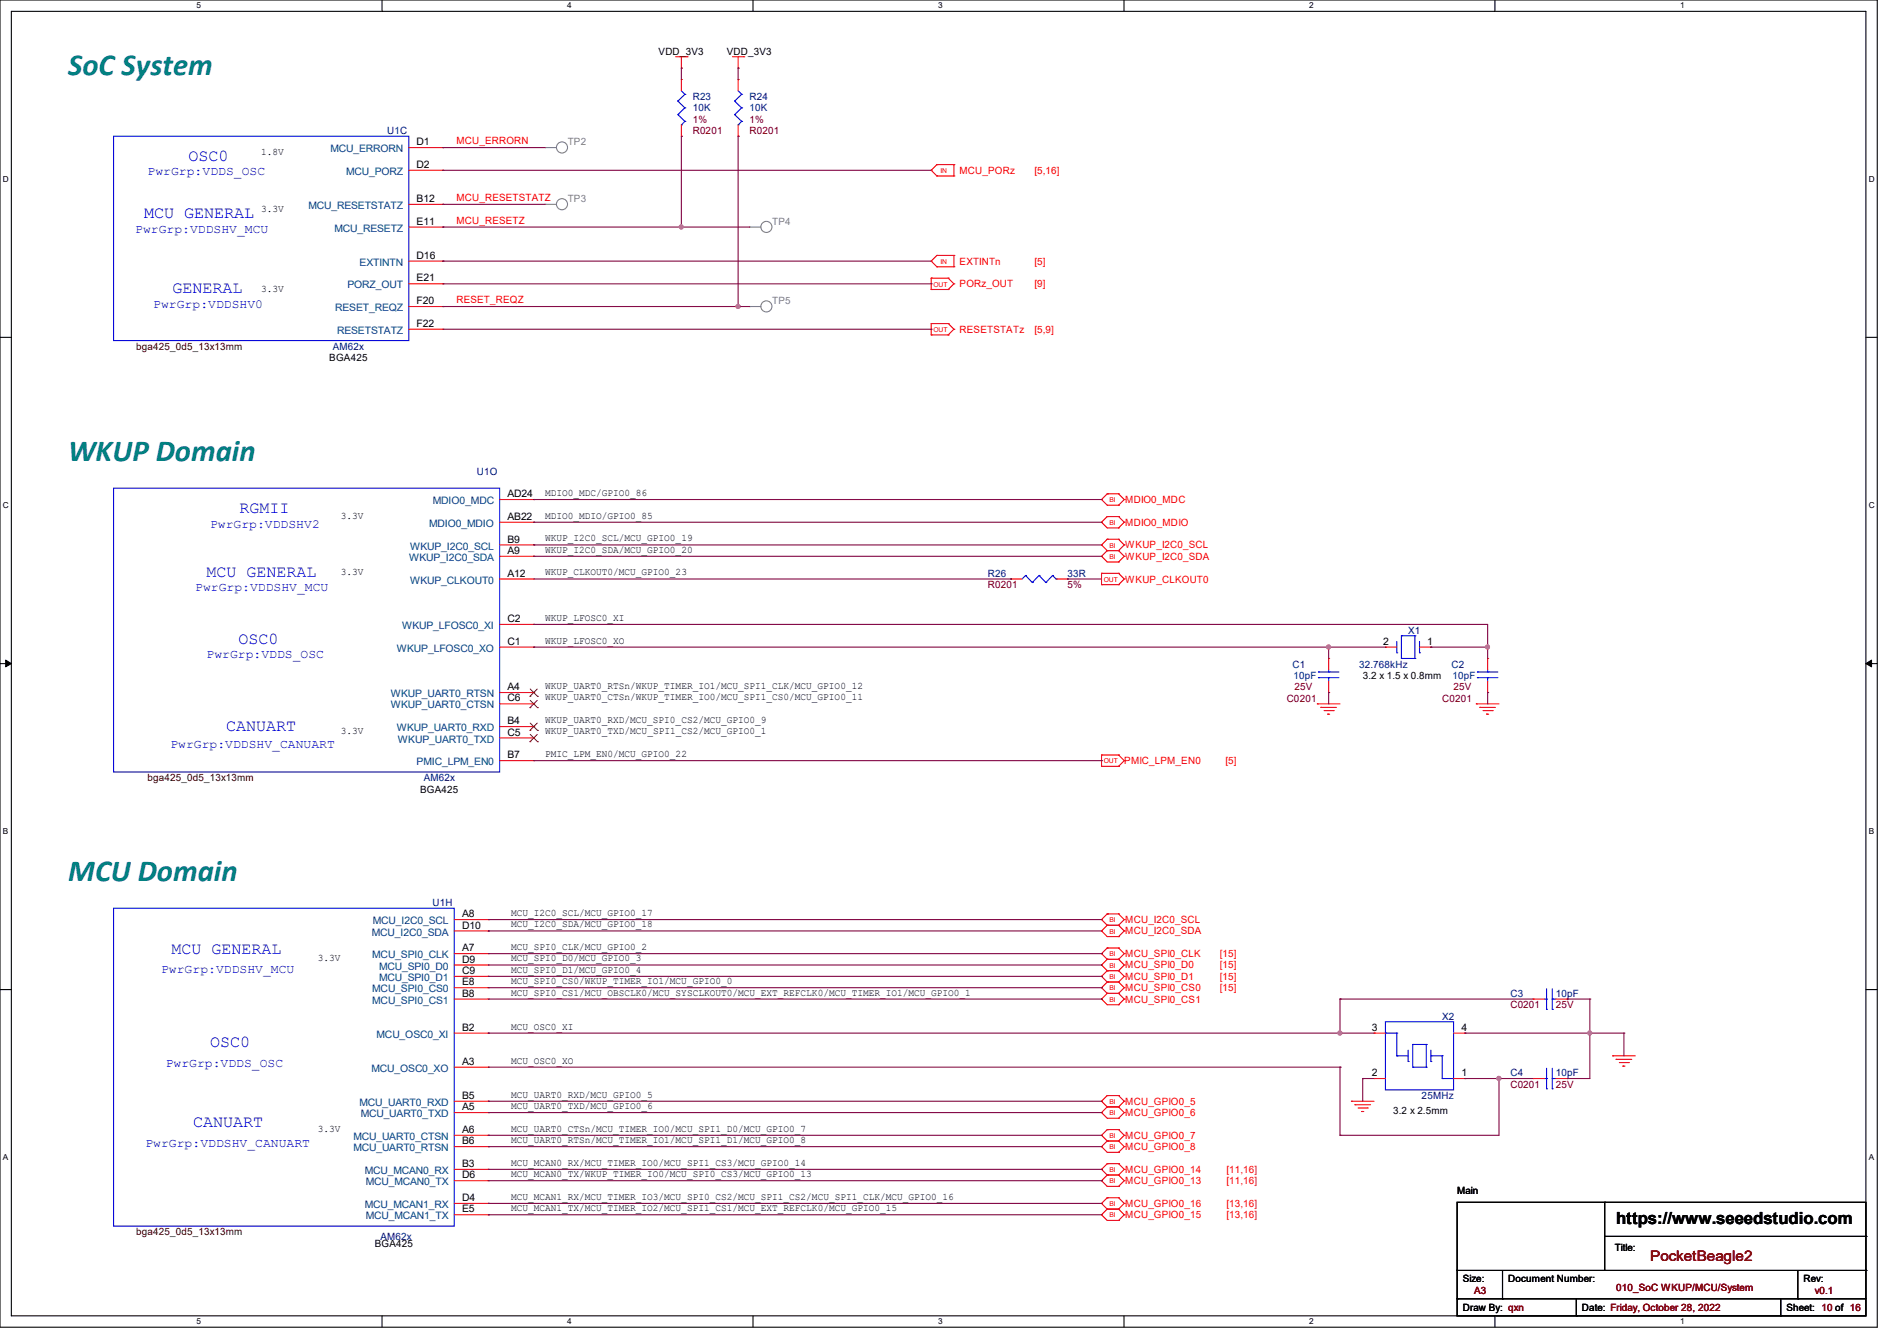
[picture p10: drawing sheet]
<svg xmlns="http://www.w3.org/2000/svg" width="297mm" height="210mm" viewBox="0 0 297 210" stroke-linecap="round" stroke-linejoin="round" font-family="sans-serif">
<path d="M0 0h293.9v207.9h-293.9zM1.8 1.8h290.3v204.3h-290.3z" fill="none" stroke="#000" stroke-width=".17"/>
<g fill="#fff">
<path d="M30.8 .2h.7v1.4h-.7z"/>
<path d="M30.8 206.2h.7v1.4h-.7z"/>
</g>
<path d="M59.8 0v1.8M59.8 206.1v1.8" fill="none" stroke="#000" stroke-width=".17"/>
<g fill="#fff">
<path d="M88.8 .2h.7v1.4h-.7z"/>
<path d="M88.8 206.2h.7v1.4h-.7z"/>
</g>
<path d="M117.9 0v1.8M117.9 206.1v1.8" fill="none" stroke="#000" stroke-width=".17"/>
<g fill="#fff">
<path d="M146.9 .2h.7v1.4h-.7z"/>
<path d="M146.9 206.2h.7v1.4h-.7z"/>
</g>
<path d="M176 0v1.8M176 206.1v1.8" fill="none" stroke="#000" stroke-width=".17"/>
<g fill="#fff">
<path d="M205 .2h.7v1.4h-.7z"/>
<path d="M205 206.2h.7v1.4h-.7z"/>
</g>
<path d="M234.1 0v1.8M234.1 206.1v1.8" fill="none" stroke="#000" stroke-width=".17"/>
<g fill="#fff">
<path d="M263.1 .2h.6v1.4h-.6z"/>
<path d="M263.1 206.2h.6v1.4h-.6z"/>
<path d="M.5 27.3h.9v1.4h-.9z"/>
<path d="M292.6 27.3h.9v1.4h-.9z"/>
<path d="M.5 78.4h.9v1.4h-.9z"/>
<path d="M292.6 78.4h.9v1.4h-.9z"/>
</g>
<path d="M0 52.8h1.8M292.1 52.8h1.8" fill="none" stroke="#000" stroke-width=".17"/>
<g fill="#fff">
<path d="M.5 129.5h.8v1.4h-.8z"/>
<path d="M292.6 129.5h.8v1.4h-.8z"/>
</g>
<path d="M0 103.9h1.8M292.1 103.9h1.8" fill="none" stroke="#000" stroke-width=".17"/>
<path d="M.9 103.4l.9 .5-.9 .5zM292.1 103.9l.9-.5v1z" fill="#000" stroke="#000" stroke-width=".16"/>
<g fill="#fff">
<path d="M.5 180.5h.8v1.4h-.8z"/>
<path d="M292.6 180.5h.8v1.4h-.8z"/>
</g>
<g fill="none" stroke="#000" stroke-width=".17">
<path d="M0 155h1.8M292.1 155h1.8M228.1 188.3h64v17.8h-64zM228.1 199h64M235.2 199v4.4M251.2 188.3h.1M251.2 188.3v10.7M251.2 193.6h40.9M281.5 199v4.4M292.1 199h.1M292.1 193.6h.1M228.1 203.4h.1"/>
<path d="M228.1 203.4h64M235.2 203.4h.1M246.8 206.1h.1M246.8 203.4v2.7M278.8 206.1h.1M278.8 203.4v2.7M281.5 203.4h.1"/>
</g>
<g fill="none" stroke="#f00" stroke-width=".17">
<path d="M105.8 8.9h1.8M106.7 10.7h.1M106.7 12.4h.1M106.7 8.9v1.8M106.7 12.4v1.8M106.7 19.6v1.7M107.6 8.9h.1M114.7 8.9h1.8M115.6 10.7h.1M115.6 12.4h.1M115.6 8.9v1.8M115.6 12.4v1.8"/>
<path d="M115.6 19.6v1.7M116.5 8.9h.1M64 32h5.3M64 26.7h5.3M64 23.1h5.3M64 35.6h5.3M69.3 32h.1M69.3 26.7h.1M69.3 23.1h.1M69.3 35.6h.1M106.7 21.3h.1M115.6 21.3h.1"/>
<path d="M145.8 26.7h.1M145.8 26.7l.9 .9M146.7 25.8h.1M146.7 27.6h.1M146.7 25.8l-.9 .9M146.7 27.6h2.7M146.7 25.8h2.7M149.4 25.8h.1M149.4 27.6h.1M149.4 25.8v1.8M64 44.4h5.3M64 40.9h5.3"/>
<path d="M64 48h5.3M64 51.6h5.3M69.3 44.4h.1M69.3 40.9h.1M69.3 48h.1M69.3 51.6h.1M145.8 40.9h.1M145.8 43.6h.1M145.8 45.3h.1M145.8 50.7h.1M145.8 52.5h.1M145.8 40.9l.9 .9"/>
<path d="M145.8 45.3h2.7M145.8 43.6h2.7M145.8 43.6v1.7M145.8 50.7v1.8M145.8 52.5h2.7M145.8 50.7h2.7M146.7 40h.1M146.7 41.8h.1M146.7 40l-.9 .9M146.7 41.8h2.7M146.7 40h2.7M148.5 43.6h.1"/>
<path d="M148.5 45.3h.1M148.5 50.7h.1M148.5 52.5h.1M148.5 43.6l.9 .8M148.5 50.7l.9 .9M149.4 40h.1M149.4 41.8h.1M149.4 44.4h.1M149.4 51.6h.1M149.4 40v1.8M149.4 44.4l-.9 .9M149.4 51.6l-.9 .9"/>
<path d="M78.2 78.2h5.4M83.6 78.2h.1M172.5 78.2h.1M172.5 78.2l.9 .9h1.7M173.4 77.3h.1M173.4 77.3h1.7M173.4 77.3l-.9 .9M175.1 77.3h.1M175.1 79.1h.1M175.1 77.3l.9 .9M176 78.2h.1M176 78.2l-.9 .9"/>
<path d="M78.2 87.1h5.4M78.2 90.7h5.4M78.2 85.3h5.4M78.2 97.8h5.4M78.2 81.8h5.4M83.6 87.1h.1M83.6 90.7h.1M83.6 85.3h.1M83.6 97.8h.1M83.6 81.8h.1M158.2 90.7h.1M158.2 90.7h1.8"/>
<path d="M165.4 90.7h1.7M167.1 90.7h.1M172.5 81.8h.1M172.5 85.3h.1M172.5 87.1h.1M172.5 89.8h.1M172.5 91.6h.1M172.5 81.8l.9 .9h1.7M172.5 85.3l.9 .9M172.5 87.1l.9 .9h1.7M172.5 91.6h2.6M172.5 89.8h2.6"/>
<path d="M172.5 89.8v1.8M173.4 80.9h.1M173.4 84.5h.1M173.4 86.2h.1M173.4 80.9l-.9 .9M173.4 80.9h1.7M173.4 84.5l-.9 .8M173.4 84.5h1.7M173.4 86.2h1.7M173.4 86.2l-.9 .9M175.1 80.9h.1M175.1 82.7h.1"/>
<path d="M175.1 84.5h.1M175.1 86.2h.1M175.1 88h.1M175.1 89.8h.1M175.1 91.6h.1M175.1 80.9l.9 .9M175.1 84.5l.9 .8M175.1 86.2l.9 .9M175.1 89.8l.9 .9M176 81.8h.1M176 85.3h.1M176 87.1h.1"/>
<path d="M176 90.7h.1M176 81.8l-.9 .9M176 85.3l-.9 .9M176 87.1l-.9 .9M176 90.7l-.9 .9M78.2 110.2h5.4M78.2 101.3h5.4M78.2 108.5h5.4M78.2 113.8h5.4M78.2 115.6h5.4M78.2 119.1h5.4M83.6 108.5h.1"/>
<path d="M83.6 113.8h.1M83.6 101.3h.1M83.6 115.6h.1M83.6 110.2h.1M83.6 119.1h.1M172.5 118.2h.1M172.5 118.2v1.8M172.5 118.2h2.6M175.1 118.2h.1M175.1 118.2l.9 .9M176 119.1h.1M176 119.1l-.9 .9"/>
<path d="M206.2 110.2h.1M206.2 110.2h3.6M206.8 110.8h.1M206.8 110.8h2.5M207.3 111.3h1.4M207.9 111.8h.1M207.9 111.8h.3M208 103.1h.1M208 108.5h.1M208 103.1v1.8M208 106.7v1.8M208.7 111.3h.1"/>
<path d="M216.9 101.3h.1M216.9 101.3h1.8M222.2 101.3h1.8M224 101.3h.1M231.1 110.2h.1M231.1 110.2h3.6M231.7 110.8h.1M231.7 110.8h2.4M232.2 111.3h1.4M232.7 111.8h.1M232.7 111.8h.4M232.9 103.1h.1"/>
<path d="M232.9 108.5h.1M232.9 103.1v1.8M232.9 106.7v1.8M233.6 111.3h.1M172.5 120h.1M172.5 120h2.6M175.1 120h.1M71.1 156.5h5.4M71.1 149.4h5.4M71.1 144h5.4M71.1 152.9h5.4M71.1 151.1h5.4"/>
<path d="M71.1 145.8h5.4M71.1 154.7h5.4M76.5 149.4h.1M76.5 144h.1M76.5 156.5h.1M76.5 152.9h.1M76.5 151.1h.1M76.5 145.8h.1M76.5 154.7h.1M172.5 144h.1M172.5 145.8h.1M172.5 149.4h.1"/>
<path d="M172.5 151.1h.1M172.5 152.9h.1M172.5 154.7h.1M172.5 156.5h.1M172.5 144l.9 .9M172.5 145.8l.9 .9h1.7M172.5 149.4l.9 .8M172.5 151.1l.9 .9M172.5 152.9l.9 .9M172.5 154.7l.9 .9M172.5 156.5l.9 .9h1.7M173.4 143.1h.1"/>
<path d="M173.4 144.9h.1M173.4 148.5h.1M173.4 150.2h.1M173.4 152h.1M173.4 153.8h.1M173.4 155.6h.1M173.4 143.1h1.7M173.4 143.1l-.9 .9M173.4 144.9h1.7M173.4 144.9l-.9 .9M173.4 148.5l-.9 .9M173.4 148.5h1.7"/>
<path d="M173.4 152l-.9 .9M173.4 150.2h1.7M173.4 150.2l-.9 .9M173.4 153.8l-.9 .9M173.4 152h1.7M173.4 155.6l-.9 .9M173.4 153.8h1.7M173.4 155.6h1.7M175.1 143.1h.1M175.1 144.9h.1M175.1 146.7h.1M175.1 148.5h.1"/>
<path d="M175.1 150.2h.1M175.1 152h.1M175.1 153.8h.1M175.1 155.6h.1M175.1 157.4h.1M175.1 143.1l.9 .9M175.1 144.9l.9 .9M175.1 148.5l.9 .9M175.1 152l.9 .9M175.1 150.2l.9 .9M175.1 153.8l.9 .9M175.1 155.6l.9 .9"/>
<path d="M176 144h.1M176 145.8h.1M176 149.4h.1M176 151.1h.1M176 152.9h.1M176 154.7h.1M176 156.5h.1M176 144l-.9 .9M176 145.8l-.9 .9M176 149.4l-.9 .8M176 151.1l-.9 .9M176 152.9l-.9 .9"/>
<path d="M176 154.7l-.9 .9M176 156.5l-.9 .9M240 156.5h.1M240 156.5h1.8M243.6 156.5h1.8M245.4 156.5h.1M71.1 172.5h5.4M71.1 167.1h5.4M71.1 174.2h5.4M71.1 177.8h5.4M71.1 161.8h5.4M71.1 179.6h5.4"/>
<path d="M76.5 167.1h.1M76.5 174.2h.1M76.5 177.8h.1M76.5 161.8h.1M76.5 172.5h.1M76.5 179.6h.1M172.5 172.5h.1M172.5 174.2h.1M172.5 177.8h.1M172.5 179.6h.1M172.5 172.5l.9 .9M172.5 174.2l.9 .9h1.7"/>
<path d="M172.5 177.8l.9 .9M172.5 179.6l.9 .9h1.7M173.4 171.6h.1M173.4 173.4h.1M173.4 176.9h.1M173.4 178.7h.1M173.4 171.6h1.7M173.4 171.6l-.9 .9M173.4 173.4h1.7M173.4 173.4l-.9 .8M173.4 176.9l-.9 .9M173.4 176.9h1.7"/>
<path d="M173.4 178.7h1.7M173.4 178.7l-.9 .9M175.1 171.6h.1M175.1 173.4h.1M175.1 175.1h.1M175.1 176.9h.1M175.1 178.7h.1M175.1 171.6l.9 .9M175.1 173.4l.9 .8M175.1 176.9l.9 .9M175.1 178.7l.9 .9M176 172.5h.1"/>
<path d="M176 174.2h.1M176 177.8h.1M176 179.6h.1M176 179.6l-.9 .9M176 172.5l-.9 .9M176 174.2l-.9 .9M176 177.8l-.9 .9M211.6 172.5h.1M211.6 172.5h3.5M212.1 173h.1M212.1 173h2.5M212.6 173.5h1.5"/>
<path d="M213.2 174.1h.1M213.2 174.1h.3M214.1 173.5h.1M215.1 161.8h.1M215.1 168.9h.1M215.1 168.9h1.8M215.1 161.8h1.8M227.6 168.9h1.8M227.6 161.8h1.8M229.4 168.9h.1M229.4 161.8h.1M240 168.9h.1"/>
<path d="M240 168.9h1.8M243.6 168.9h1.8M245.4 168.9h.1M252.5 165.4h.1M252.5 165.4h3.5M253 165.9h.1M253 165.9h2.5M253.5 166.4h1.5M254.1 167h.1M254.1 167h.3M255 166.4h.1M71.1 183.1h5.4"/>
<path d="M71.1 188.5h5.4M71.1 184.9h5.4M71.1 190.2h5.4M76.5 183.1h.1M76.5 188.5h.1M76.5 184.9h.1M76.5 190.2h.1M172.5 184.9h.1M172.5 183.1h.1M172.5 190.2h.1M172.5 188.5h.1M172.5 184.9l.9 .9h1.7"/>
<path d="M172.5 183.1l.9 .9M172.5 190.2l.9 .9h1.7M172.5 188.5l.9 .9M173.4 184h.1M173.4 182.2h.1M173.4 189.4h.1M173.4 187.6h.1M173.4 184h1.7M173.4 184l-.9 .9M173.4 187.6l-.9 .9M173.4 182.2h1.7M173.4 182.2l-.9 .9"/>
<path d="M173.4 189.4h1.7M173.4 189.4l-.9 .8M173.4 187.6h1.7M175.1 184h.1M175.1 185.8h.1M175.1 182.2h.1M175.1 180.5h.1M175.1 189.4h.1M175.1 191.1h.1M175.1 187.6h.1M175.1 184l.9 .9M175.1 187.6l.9 .9"/>
<path d="M175.1 182.2l.9 .9M175.1 189.4l.9 .8M176 184.9h.1M176 183.1h.1M176 190.2h.1M176 188.5h.1M176 184.9l-.9 .9M176 183.1l-.9 .9M176 190.2l-.9 .9M176 188.5l-.9 .9"/>
</g>
<g fill="none" stroke="#00f" stroke-width=".17">
<path d="M106.1 15.8h.1M106.1 17.9h.1M106.1 15.8l1.1 1.1M106.1 17.9l1.1 1.1M106.7 19.6h.1M106.7 14.2l.5 .6M107.2 14.8h.1M107.2 16.9h.1M107.2 19h.1M107.2 14.8l-1.1 1M107.2 16.9l-1.1 1M107.2 19l-.5 .6"/>
<path d="M115 15.8h.1M115 17.9h.1M115 15.8l1.1 1.1M115 17.9l1.1 1.1M115.6 19.6h.1M115.6 14.2l.5 .6M116.1 14.8h.1M116.1 16.9h.1M116.1 19h.1M116.1 14.8l-1.1 1M116.1 16.9l-1.1 1M116.1 19l-.5 .6"/>
<path d="M17.8 21.3h46.2v32h-46.2zM17.8 76.5h60.4v44.4h-60.4zM160.6 90.1h.1M160.6 90.1l-.6 .6M160.6 90.1l1 1.1M161.6 91.2h.1M162.7 90.1h.1M162.7 90.1l-1.1 1.1M162.7 90.1l1 1.1M163.7 91.2h.1M164.8 90.1h.1M164.8 90.1l-1.1 1.1"/>
<path d="M164.8 90.1l.6 .6M165.4 90.7h.1M219.4 99.6h.1M219.4 99.6v3.5M219.4 99.6h2.1M221.5 99.6h.1M221.5 99.6v3.5M206.4 105.2h.1M206.4 106.1h.1M206.4 105.2h3.2M206.4 106.1h3.2M208 106.1h.1"/>
<path d="M208 105.2h.1M208 104.9v.3M208 106.1v.6M218.7 102.2h.1M218.7 100.5v1.7M219.4 103.1h.1M219.4 103.1h2.1M221.5 103.1h.1M222.2 102.2h.1M222.2 100.5v1.7M231.3 105.2h.1M231.3 106.1h.1"/>
<path d="M231.3 105.2h3.2M231.3 106.1h3.2M232.9 106.1h.1M232.9 105.2h.1M232.9 104.9v.3M232.9 106.1v.6M17.8 142.2h53.3v49.8h-53.3zM241.8 156.5h.3M242.1 158.1h.1M242.1 156.5h.1M242.1 154.9v3.2M243 158.1h.1"/>
<path d="M243 156.5h.1M243 154.9v3.2M243 156.5h.6M216.9 160h10.7v10.7h-10.7zM216.9 161.8h.1M216.9 161.8h1.8M218.7 165.4h.1M218.7 161.8h.1M218.7 161.8v3.6M218.7 165.4h1.8M220.5 166.2h.1M220.5 164.5v1.7"/>
<path d="M221.2 167.1h.1M221.2 163.6h.1M221.2 167.1h2.1M221.2 163.6v3.5M221.2 163.6h2.1M223.3 167.1h.1M223.3 163.6h.1M223.3 163.6v3.5M224 166.2h.1M224 165.4h.1M224 164.5v1.7M224 165.4h1.8"/>
<path d="M225.8 168.9h.1M225.8 165.4h.1M225.8 168.9h1.8M225.8 165.4v3.5M241.8 168.9h.3M242.1 170.5h.1M242.1 168.9h.1M242.1 167.3v3.2M243 170.5h.1M243 168.9h.1M243 167.3v3.2M243 168.9h.6"/>
</g>
<g fill="none" stroke="#808080" stroke-width=".17">
<path d="M85.3 23.1h.1M85.3 32h.1M85.3 23.1h1.8M85.3 32h1.8M117.3 35.6h.1M117.3 35.6h1.8M117.3 48h.1M117.3 48h1.8"/>
<circle cx="88" cy="32" r=".87"/>
<circle cx="88" cy="23.1" r=".87"/>
<circle cx="120" cy="35.5" r=".87"/>
<circle cx="120" cy="48" r=".87"/>
</g>
<g fill="none" stroke="#804000" stroke-width=".16">
<path d="M83 109.1h.1M83 114.4h.1M83 116.2h.1M83 110.8h.1M83 107.9l1.2 1.2M83 113.2l1.2 1.2M83 115l1.2 1.2M83 109.7l1.2 1.1M84.1 107.9l-1.1 1.2M84.1 113.2l-1.1 1.2M84.1 115l-1.1 1.2M84.1 109.7l-1.1 1.1"/>
<path d="M84.2 109.1h.1M84.2 114.4h.1M84.2 116.2h.1M84.2 110.8h.1"/>
</g>
<g fill="none" stroke="#800040" stroke-width=".17">
<path d="M106.7 10.7h.1M106.7 10.7v1.7M115.6 10.7h.1M115.6 10.7v1.7M69.3 23.1h.1M69.3 26.7h.1M69.3 32h.1M69.3 35.6h.1M69.3 23.1h16M69.3 26.7h76.5M69.3 32h16M69.3 35.6h48"/>
<path d="M106.7 21.3h.1M106.7 35.6h.1M106.7 21.3v14.3M115.6 21.3h.1M115.6 21.3v26.7M69.3 40.9h.1M69.3 48h.1M69.3 40.9h76.5M69.3 44.4h76.5M69.3 48h48M69.3 51.6h76.5M115.6 48h.1"/>
<path d="M145.8 44.4h.1M145.8 51.6h.1M83.6 78.2h.1M83.6 78.2h88.9M83.6 81.8h.1M83.6 85.3h.1M83.6 87.1h.1M83.6 97.8h.1M83.6 81.8h88.9M83.6 85.3h88.9M83.6 87.1h88.9M83.6 90.7h74.6"/>
<path d="M83.6 97.8h149.3v5.3M158.2 90.7h.1M167.1 90.7h.1M167.1 90.7h5.4M83.6 101.3h.1M83.6 101.3h133.3M83.6 119.1h88.9M172.5 119.1h.1M208 101.3h.1M208 108.5h.1M208 101.3v1.8M208 108.5v1.7"/>
<path d="M224 101.3h.1M224 101.3h8.9M232.9 101.3h.1M232.9 108.5h.1M232.9 108.5v1.7M76.5 144h.1M76.5 145.8h.1M76.5 144h96M76.5 145.8h96M76.5 156.5h96M76.5 149.4h96M76.5 151.1h96"/>
<path d="M76.5 152.9h96M76.5 154.7h96M172.5 156.5h.1M172.5 149.4h.1M172.5 151.1h.1M172.5 152.9h.1M172.5 154.7h.1M209.8 156.5h.1M209.8 156.5h30.2M209.8 156.5v5.3M245.4 156.5h.1M245.4 156.5h3.5"/>
<path d="M248.9 156.5h.1M248.9 156.5v12.4h-3.5M76.5 161.8h.1M76.5 177.8h.1M76.5 179.6h.1M76.5 174.2h.1M76.5 172.5h.1M76.5 161.8h138.6M76.5 167.1h133.3M76.5 177.8h96M76.5 179.6h96M76.5 174.2h96"/>
<path d="M76.5 172.5h96M209.8 161.8h.1M209.8 167.1h.1M209.8 177.8h.1M209.8 167.1v10.7M213.4 168.9h.1M213.4 168.9v3.6M213.4 168.9h1.7M229.4 161.8h.1M229.4 168.9h.1M229.4 161.8h24.9M229.4 168.9h10.6"/>
<path d="M234.7 168.9h.1M234.7 168.9v8.9h-24.9M245.4 168.9h.1M248.9 161.8h.1M254.3 161.8h.1M254.3 161.8v3.6M76.5 188.5h.1M76.5 190.2h.1M76.5 188.5h96M76.5 190.2h96M76.5 184.9h96M76.5 183.1h96"/>
<path d="M172.5 184.9h.1M172.5 183.1h.1"/>
</g>
<g fill="#f0f" stroke="#f0f" stroke-width=".17">
<circle cx="106.7" cy="35.5" r=".32"/>
<circle cx="115.5" cy="48" r=".32"/>
<circle cx="208" cy="101.3" r=".32"/>
<circle cx="232.9" cy="101.3" r=".32"/>
<circle cx="248.9" cy="161.8" r=".32"/>
<circle cx="209.8" cy="161.8" r=".32"/>
<circle cx="234.7" cy="168.9" r=".32"/>
</g>
<g font-size="4.8" fill="#008080">
<text x="10.7" y="11.7">SoC System</text>
<text x="10.7" y="72.1">WKUP Domain</text>
<text x="10.7" y="137.9">MCU Domain</text>
</g>
<g font-size="2.6" fill="#00f">
<text x="29.5" y="25.2">OSC0</text>
<text x="22.6" y="34.1">MCU GENERAL</text>
<text x="27" y="45.8">GENERAL</text>
<text x="37.5" y="80.3">RGMII</text>
<text x="32.3" y="90.3">MCU GENERAL</text>
<text x="37.3" y="100.8">OSC0</text>
<text x="35.4" y="114.5">CANUART</text>
<text x="26.8" y="149.4">MCU GENERAL</text>
<text x="32.9" y="163.9">OSC0</text>
<text x="30.2" y="176.5">CANUART</text>
</g>
<text font-size="2.6" x="253" y="191.8">https://www.seeedstudio.com</text>
<text font-size="2.3" fill="#800000" x="258.4" y="197.5">PocketBeagle2</text>
<g font-size="1.9" fill="#00f">
<text x="23.1" y="27.5">PwrGrp:VDDS_OSC</text>
<text x="21.2" y="36.5">PwrGrp:VDDSHV_MCU</text>
<text x="24" y="48.3">PwrGrp:VDDSHV0</text>
<text x="32.9" y="82.8">PwrGrp:VDDSHV2</text>
<text x="30.6" y="92.5">PwrGrp:VDDSHV_MCU</text>
<text x="32.3" y="103">PwrGrp:VDDS_OSC</text>
<text x="26.7" y="117.1">PwrGrp:VDDSHV_CANUART</text>
<text x="25.2" y="152.3">PwrGrp:VDDSHV_MCU</text>
<text x="26" y="167">PwrGrp:VDDS_OSC</text>
<text x="22.8" y="179.7">PwrGrp:VDDSHV_CANUART</text>
</g>
<g font-size="1.6">
<text x="103.1" y="8.6">VDD_3V3</text>
<text x="113.8" y="8.6">VDD_3V3</text>
<text x="65.2" y="22.7">D1</text>
<text x="40.9" y="24.3">1.8V</text>
<text x="65.2" y="26.3">D2</text>
<text x="40.9" y="33.2">3.3V</text>
<text x="65.2" y="31.6">B12</text>
<text x="65.2" y="35.2">E11</text>
<text x="65.2" y="40.5">D16</text>
<text x="40.9" y="45.7">3.3V</text>
<text x="65.2" y="44.1">E21</text>
<text x="65.2" y="47.6">F20</text>
<text x="65.2" y="51.2">F22</text>
<text x="51.6" y="56.6">BGA425</text>
<text x="79.5" y="77.9">AD24</text>
<text x="85.3" y="77.7">MDIO0_MDC/GPIO0_86</text>
<text x="53.3" y="81.2">3.3V</text>
<text x="79.5" y="81.4">AB22</text>
<text x="85.3" y="81.2">MDIO0_MDIO/GPIO0_85</text>
<text x="79.5" y="86.7">A9</text>
<text x="79.5" y="85">B9</text>
<text x="85.3" y="84.8">WKUP_I2C0_SCL/MCU_GPIO0_19</text>
<text x="85.3" y="86.6">WKUP_I2C0_SDA/MCU_GPIO0_20</text>
<text x="53.3" y="90.1">3.3V</text>
<text x="79.5" y="90.3">A12</text>
<text x="85.3" y="90.1">WKUP_CLKOUT0/MCU_GPIO0_23</text>
<text x="79.5" y="101">C1</text>
<text x="79.5" y="97.4">C2</text>
<text x="85.3" y="97.2">WKUP_LFOSC0_XI</text>
<text x="85.3" y="100.8">WKUP_LFOSC0_XO</text>
<text x="216.6" y="101">2</text>
<text x="223.5" y="101">1</text>
<text x="85.3" y="107.9">WKUP_UART0_RTSn/WKUP_TIMER_IO1/MCU_SPI1_CLK/MCU_GPIO0_12</text>
<text x="213.4" y="106.3">3.2 x 1.5 x 0.8mm</text>
<text x="79.5" y="108.1">A4</text>
<text x="79.5" y="113.4">B4</text>
<text x="79.5" y="109.9">C6</text>
<text x="85.3" y="113.2">WKUP_UART0_RXD/MCU_SPI0_CS2/MCU_GPIO0_9</text>
<text x="85.3" y="109.7">WKUP_UART0_CTSn/WKUP_TIMER_IO0/MCU_SPI1_CS0/MCU_GPIO0_11</text>
<text x="53.3" y="115">3.3V</text>
<text x="79.5" y="115.2">C5</text>
<text x="79.5" y="118.7">B7</text>
<text x="85.3" y="115">WKUP_UART0_TXD/MCU_SPI1_CS2/MCU_GPIO0_1</text>
<text x="85.3" y="118.6">PMIC_LPM_EN0/MCU_GPIO0_22</text>
<text x="65.8" y="124.1">BGA425</text>
<text x="72.3" y="143.6">A8</text>
<text x="80" y="143.5">MCU_I2C0_SCL/MCU_GPIO0_17</text>
<text x="72.3" y="149">A7</text>
<text x="72.3" y="145.4">D10</text>
<text x="80" y="145.2">MCU_I2C0_SDA/MCU_GPIO0_18</text>
<text x="80" y="148.8">MCU_SPI0_CLK/MCU_GPIO0_2</text>
<text x="49.8" y="150.6">3.3V</text>
<text x="72.3" y="152.5">C9</text>
<text x="72.3" y="150.8">D9</text>
<text x="72.3" y="154.3">E8</text>
<text x="80" y="150.6">MCU_SPI0_D0/MCU_GPIO0_3</text>
<text x="80" y="152.4">MCU_SPI0_D1/MCU_GPIO0_4</text>
<text x="80" y="154.1">MCU_SPI0_CS0/WKUP_TIMER_IO1/MCU_GPIO0_0</text>
<text x="80" y="155.9">MCU_SPI0_CS1/MCU_OBSCLK0/MCU_SYSCLKOUT0/MCU_EXT_REFCLK0/MCU_TIMER_IO1/MCU_GPIO0_1</text>
<text x="72.3" y="161.4">B2</text>
<text x="72.3" y="156.1">B8</text>
<text x="80" y="161.2">MCU_OSC0_XI</text>
<text x="214.8" y="161.4">3</text>
<text x="228.8" y="161.4">4</text>
<text x="72.3" y="166.8">A3</text>
<text x="80" y="166.6">MCU_OSC0_XO</text>
<text x="72.3" y="173.9">A5</text>
<text x="72.3" y="172.1">B5</text>
<text x="80" y="171.9">MCU_UART0_RXD/MCU_GPIO0_5</text>
<text x="80" y="173.7">MCU_UART0_TXD/MCU_GPIO0_6</text>
<text x="214.8" y="168.5">2</text>
<text x="228.8" y="168.5">1</text>
<text x="49.8" y="177.2">3.3V</text>
<text x="72.3" y="177.4">A6</text>
<text x="72.3" y="179.2">B6</text>
<text x="80" y="179">MCU_UART0_RTSn/MCU_TIMER_IO1/MCU_SPI1_D1/MCU_GPIO0_8</text>
<text x="80" y="177.2">MCU_UART0_CTSn/MCU_TIMER_IO0/MCU_SPI1_D0/MCU_GPIO0_7</text>
<text x="218.1" y="174.5">3.2 x 2.5mm</text>
<text x="72.3" y="182.8">B3</text>
<text x="72.3" y="184.5">D6</text>
<text x="80" y="182.6">MCU_MCAN0_RX/MCU_TIMER_IO0/MCU_SPI1_CS3/MCU_GPIO0_14</text>
<text x="80" y="184.4">MCU_MCAN0_TX/WKUP_TIMER_IO0/MCU_SPI0_CS3/MCU_GPIO0_13</text>
<text x="72.3" y="188.1">D4</text>
<text x="72.3" y="189.9">E5</text>
<text x="80" y="189.7">MCU_MCAN1_TX/MCU_TIMER_IO2/MCU_SPI1_CS1/MCU_EXT_REFCLK0/MCU_GPIO0_15</text>
<text x="80" y="187.9">MCU_MCAN1_RX/MCU_TIMER_IO3/MCU_SPI0_CS2/MCU_SPI1_CS2/MCU_SPI1_CLK/MCU_GPIO0_16</text>
<text x="228.1" y="187.1">Main</text>
<text x="58.7" y="195.2">BGA425</text>
<text x="252.8" y="196">Title:</text>
<text x="229" y="200.7">Size:</text>
<text x="236.1" y="200.7">Document Number:</text>
<text x="282.4" y="200.7">Rev:</text>
<text x="229" y="205.4">Draw By: qxn</text>
<text x="247.7" y="205.4">Date: Friday, October 28, 2022</text>
<text x="279.7" y="205.4">Sheet: 10 of 16</text>
</g>
<g font-size="1.6" fill="#000080">
<text x="108.5" y="15.7">R23</text>
<text x="108.5" y="17.4">10K</text>
<text x="117.3" y="15.7">R24</text>
<text x="117.3" y="17.4">10K</text>
<text x="60.6" y="21">U1C</text>
<text x="52.1" y="54.8">AM62x</text>
<text x="74.7" y="74.3">U1O</text>
<text x="154.7" y="90.3">R26</text>
<text x="167.1" y="90.3">33R</text>
<text x="220.5" y="99.2">X1</text>
<text x="202.4" y="104.6">C1</text>
<text x="202.5" y="106.3">10pF</text>
<text x="212.8" y="104.6">32.768kHz</text>
<text x="227.2" y="104.6">C2</text>
<text x="227.4" y="106.3">10pF</text>
<text x="66.3" y="122.3">AM62x</text>
<text x="67.7" y="141.9">U1H</text>
<text x="225.8" y="159.7">X2</text>
<text x="236.5" y="156.1">C3</text>
<text x="243.6" y="156.1">10pF</text>
<text x="222.6" y="172.1">25MHz</text>
<text x="236.5" y="168.6">C4</text>
<text x="243.6" y="168.6">10pF</text>
<text x="59.6" y="194.2">AM62x</text>
</g>
<g font-size="1.6" fill="#004080">
<text x="51.7" y="23.8">MCU_ERRORN</text>
<text x="54.2" y="27.4">MCU_PORZ</text>
<text x="48.3" y="32.7">MCU_RESETSTATZ</text>
<text x="52.4" y="36.3">MCU_RESETZ</text>
<text x="56.3" y="41.6">EXTINTN</text>
<text x="54.4" y="45.2">PORZ_OUT</text>
<text x="52.5" y="48.7">RESET_REQZ</text>
<text x="52.8" y="52.3">RESETSTATZ</text>
<text x="67.2" y="82.5">MDIO0_MDIO</text>
<text x="67.8" y="79">MDIO0_MDC</text>
<text x="64" y="87.8">WKUP_I2C0_SDA</text>
<text x="64.2" y="86.1">WKUP_I2C0_SCL</text>
<text x="64.2" y="91.4">WKUP_CLKOUT0</text>
<text x="62.9" y="98.5">WKUP_LFOSC0_XI</text>
<text x="62.1" y="102.1">WKUP_LFOSC0_XO</text>
<text x="61.2" y="109.2">WKUP_UART0_RTSN</text>
<text x="61.2" y="111">WKUP_UART0_CTSN</text>
<text x="62.1" y="114.5">WKUP_UART0_RXD</text>
<text x="62.3" y="116.3">WKUP_UART0_TXD</text>
<text x="65.2" y="119.8">PMIC_LPM_EN0</text>
<text x="58.2" y="146.5">MCU_I2C0_SDA</text>
<text x="58.4" y="144.7">MCU_I2C0_SCL</text>
<text x="58.3" y="150.1">MCU_SPI0_CLK</text>
<text x="58.3" y="155.4">MCU_SPI0_CS0</text>
<text x="59.4" y="153.6">MCU_SPI0_D1</text>
<text x="59.4" y="151.9">MCU_SPI0_D0</text>
<text x="58.3" y="157.2">MCU_SPI0_CS1</text>
<text x="58.2" y="167.9">MCU_OSC0_XO</text>
<text x="59" y="162.5">MCU_OSC0_XI</text>
<text x="56.3" y="173.2">MCU_UART0_RXD</text>
<text x="55.3" y="178.5">MCU_UART0_CTSN</text>
<text x="56.5" y="175">MCU_UART0_TXD</text>
<text x="55.3" y="180.3">MCU_UART0_RTSN</text>
<text x="57.1" y="183.9">MCU_MCAN0_RX</text>
<text x="57.3" y="185.6">MCU_MCAN0_TX</text>
<text x="57.1" y="189.2">MCU_MCAN1_RX</text>
<text x="57.3" y="191">MCU_MCAN1_TX</text>
</g>
<g font-size="1.6" fill="#f00">
<text x="71.5" y="22.6">MCU_ERRORN</text>
<text x="150.2" y="27.2">MCU_PORz</text>
<text x="162" y="27.2">[5,16]</text>
<text x="71.5" y="31.5">MCU_RESETSTATZ</text>
<text x="71.5" y="35">MCU_RESETZ</text>
<text x="150.2" y="41.4">EXTINTn</text>
<text x="162" y="41.4">[5]</text>
<text x="71.5" y="47.5">RESET_REQZ</text>
<text x="150.2" y="45">PORz_OUT</text>
<text x="162" y="45">[9]</text>
<text x="150.2" y="52.1">RESETSTATz</text>
<text x="162" y="52.1">[5,9]</text>
<text x="176.2" y="78.8">MDIO0_MDC</text>
<text x="176.2" y="82.3">MDIO0_MDIO</text>
<text x="176.2" y="85.9">WKUP_I2C0_SCL</text>
<text x="176.2" y="87.7">WKUP_I2C0_SDA</text>
<text x="176.2" y="91.2">WKUP_CLKOUT0</text>
<text x="176" y="119.7">PMIC_LPM_EN0</text>
<text x="191.9" y="119.7">[5]</text>
<text x="176.2" y="144.6">MCU_I2C0_SCL</text>
<text x="176.2" y="146.3">MCU_I2C0_SDA</text>
<text x="176.2" y="149.9">MCU_SPI0_CLK</text>
<text x="191" y="149.9">[15]</text>
<text x="176.2" y="151.7">MCU_SPI0_D0</text>
<text x="176.2" y="153.5">MCU_SPI0_D1</text>
<text x="176.2" y="155.2">MCU_SPI0_CS0</text>
<text x="191" y="151.7">[15]</text>
<text x="191" y="153.5">[15]</text>
<text x="191" y="155.2">[15]</text>
<text x="176.2" y="157">MCU_SPI0_CS1</text>
<text x="176.2" y="173">MCU_GPIO0_5</text>
<text x="176.2" y="174.8">MCU_GPIO0_6</text>
<text x="176.2" y="178.3">MCU_GPIO0_7</text>
<text x="176.2" y="185.5">MCU_GPIO0_13</text>
<text x="176.2" y="183.7">MCU_GPIO0_14</text>
<text x="176.2" y="180.1">MCU_GPIO0_8</text>
<text x="192" y="185.5">[11,16]</text>
<text x="192" y="183.7">[11,16]</text>
<text x="176.2" y="190.8">MCU_GPIO0_15</text>
<text x="176.2" y="189">MCU_GPIO0_16</text>
<text x="192" y="190.8">[13,16]</text>
<text x="192" y="189">[13,16]</text>
</g>
<g font-size="1.6" fill="#808080">
<text x="88.9" y="22.8">TP2</text>
<text x="88.9" y="31.7">TP3</text>
<text x="120.9" y="35.2">TP4</text>
<text x="120.9" y="47.7">TP5</text>
</g>
<g font-size="1.6" fill="#800000">
<text x="108.5" y="19.2">1%</text>
<text x="108.5" y="21">R0201</text>
<text x="117.3" y="19.2">1%</text>
<text x="117.3" y="21">R0201</text>
<text x="154.7" y="92.1">R0201</text>
<text x="167.1" y="92.1">5%</text>
<text x="201.5" y="109.9">C0201</text>
<text x="202.7" y="108.1">25V</text>
<text x="225.8" y="109.9">C0201</text>
<text x="227.6" y="108.1">25V</text>
<text x="236.5" y="157.9">C0201</text>
<text x="243.6" y="157.9">25V</text>
<text x="236.5" y="170.3">C0201</text>
<text x="243.6" y="170.3">25V</text>
<text x="230.8" y="202.7">A3</text>
<text x="253" y="202.2">010_SoC WKUP/MCU/System</text>
<text x="284.1" y="202.7">v0.1</text>
</g>
<g font-size="1.6" fill="#400000">
<text x="21.3" y="54.8">bga425_0d5_13x13mm</text>
<text x="23.1" y="122.3">bga425_0d5_13x13mm</text>
<text x="21.3" y="193.5">bga425_0d5_13x13mm</text>
</g>
<g font-size="1.3">
<text x="30.8" y="1.3">5</text>
<text x="88.8" y="1.3">4</text>
<text x="146.9" y="1.3">3</text>
<text x="205" y="1.3">2</text>
<text x="263.1" y="1.3">1</text>
<text x=".5" y="28.4">D</text>
<text x="292.6" y="28.4">D</text>
<text x=".5" y="79.5">C</text>
<text x="292.6" y="79.5">C</text>
<text x=".5" y="130.6">B</text>
<text x="292.6" y="130.6">B</text>
<text x=".5" y="181.7">A</text>
<text x="292.6" y="181.7">A</text>
<text x="30.8" y="207.4">5</text>
<text x="88.8" y="207.4">4</text>
<text x="146.9" y="207.4">3</text>
<text x="205" y="207.4">2</text>
<text x="263.1" y="207.4">1</text>
</g>
<g font-size="1.1" fill="#f00">
<text x="147.2" y="27.1">IN</text>
<text x="147.2" y="41.3">IN</text>
<text x="146.1" y="44.9">OUT</text>
<text x="146.1" y="52">OUT</text>
<text x="173.7" y="78.7">BI</text>
<text x="173.7" y="82.2">BI</text>
<text x="173.7" y="85.8">BI</text>
<text x="173.7" y="87.5">BI</text>
<text x="172.8" y="91.1">OUT</text>
<text x="172.8" y="119.5">OUT</text>
<text x="173.7" y="144.4">BI</text>
<text x="173.7" y="146.2">BI</text>
<text x="173.7" y="149.8">BI</text>
<text x="173.7" y="151.6">BI</text>
<text x="173.7" y="153.3">BI</text>
<text x="173.7" y="155.1">BI</text>
<text x="173.7" y="156.9">BI</text>
<text x="173.7" y="172.9">BI</text>
<text x="173.7" y="174.7">BI</text>
<text x="173.7" y="178.2">BI</text>
<text x="173.7" y="185.3">BI</text>
<text x="173.7" y="183.6">BI</text>
<text x="173.7" y="180">BI</text>
<text x="173.7" y="190.7">BI</text>
<text x="173.7" y="188.9">BI</text>
</g>
</svg>
